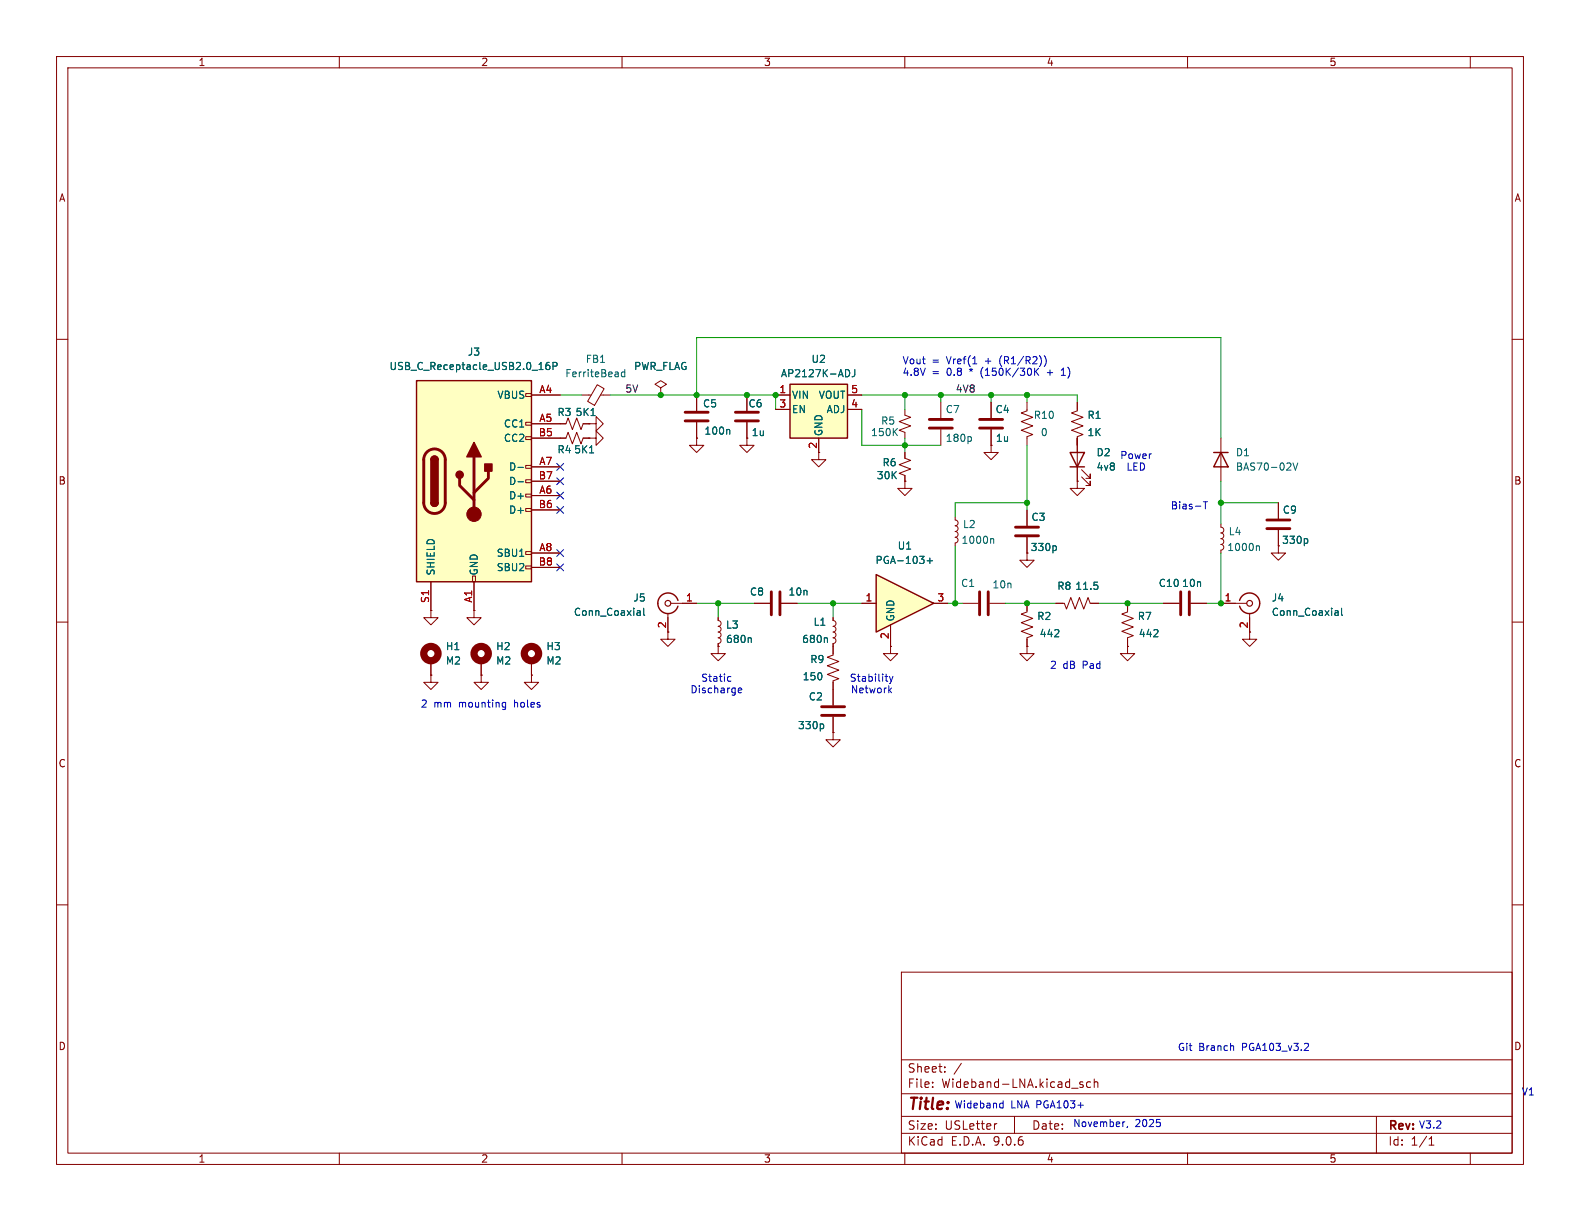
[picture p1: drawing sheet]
<svg xmlns="http://www.w3.org/2000/svg" width="279mm" height="216mm" viewBox="0 0 279 216" stroke-linecap="round" stroke-linejoin="round" font-family="sans-serif">
<g fill="none" stroke="#840000" stroke-width=".18">
<path d="M10 10h259.4v195.9h-259.4zM12 12h255.4v191.9h-255.4zM60 10v2M110 10v2M160 10v2M210 10v2M260 10v2M10 60h2M181.6 71.1v1.5l-1 .4 2 .8-2 .7 2 .8-2 .8 2 .7-1 .4v1.5M190.5 71.1v1.5l-1 .4 2 .8-2 .7 2 .8-2 .8 2 .7-1 .4v1.5M267.4 60h2M190.5 85.1v1.3h1.3l-1.3 1.2-1.3-1.2h1.3"/>
<path d="M190.5 85.1h.1M10 110h2M127 114.3v1.3h1.3l-1.3 1.2-1.3-1.2h1.3M127 114.3h.1M267.4 110h2M10 160h2M159.4 171.9h108v32h-108zM267.4 160h2M159.4 197.4h108M159.4 193.4h108M159.4 187.4h108M164.9 192.1v.2"/>
<path d="M164.9 191.4v.1M167.1 189.4v.2M167.1 188.7v.1M170 188l-1.3 1.9M176.3 198.7l-.3 .1M179.4 197.4v3M191 191.7l.5 .2 .1 .1-.1 .2-.4 .1M191 191.4h.5M192.9 191.4l-.5-.1-.3 .3v.4l.2 .2h.6M193.5 191.4l.2-.1 .4 .1v.9M193.5 190.8v1.5M243.4 197.4v6.5"/>
<path d="M60 203.9v2M110 203.9v2M159.4 200.4h108M160 203.9v2M210 203.9v2M252.7 202.5h.9M252.7 201.4l.4-.4v1.5M260 203.9v2"/>
</g>
<path d="M139.7 67.9h10.2v9.6h-10.2z" fill="#ffffc2"/>
<path d="M139.7 67.9h10.2v9.6h-10.2zM189.2 80h2.6l-1.3 2.6zM189.2 82.6h2.6M119.9 106.2a1.81 1.81 0 0 0-2.8-1 1.81 1.81 0 0 0 0 2.9 1.81 1.81 0 0 0 2.8-.9" fill="none" stroke="#840000" stroke-width=".25"/>
<g fill="none" stroke="#840000" stroke-width=".18">
<path d="M99.1 77.5h1l.4-1 .7 2 .8-2 .7 2 .4-1h1M99.1 74.9h1l.4-1 .7 2 .8-2 .7 2 .4-1h1M102.9 69.9h1.6M104.1 74.9h1.3v-1.2l1.3 1.2-1.3 1.3v-1.3M104.1 74.9h.1M104.1 77.5h1.3v-1.3l1.3 1.3-1.3 1.2v-1.2M104.1 77.5h.1M105.6 68l1.2 .7-1.7 3-1.2-.7zM106.2 69.9h1.7M132.1 77.5v1.2h1.2l-1.2 1.3-1.3-1.3h1.3M132.1 77.5h.1M137.2 69.9h2.5"/>
<path d="M137.2 72.4h2.5M144.8 77.5v3.8h1.2l-1.2 1.3-1.3-1.3h1.3M149.9 69.9h2.5M149.9 72.4h2.5M166.4 71.1v2.8M166.4 75.9v2.8M175.3 78.7v1.3h1.2l-1.2 1.3-1.3-1.3h1.3M175.3 78.7h.1M175.3 71.1v2.8M175.3 75.9v2.8M190.5 77.5v7.6M160 80v1l1 .4-2 .8 2 .7-2 .8 1 .4v1"/>
<path d="M160 85.1v1.3h1.3l-1.3 1.2-1.3-1.2h1.3M160 85.1h.1M168.9 91.4v.5l.4 .2 .1 .4-.1 .3-.4 .2 .3 .1 .2 .2-.1 .5-.4 .2 .4 .1 .1 .4-.1 .4-.4 .1 .4 .1 .1 .4-.1 .4-.4 .1v.5M191.3 84.3l1.5 1.6v-.8v.8h-.8M191.3 83.1l1.5 1.5v-.8v.8h-.8M76.2 116.8v2.6M83.8 108v1.2h1.3l-1.3 1.3-1.3-1.3h1.3M83.8 108h.1M85.1 119.4v1.3h1.3l-1.3 1.2-1.3-1.2h1.3M85.1 119.4h.1M85.1 116.8v2.6M94 119.4v1.3h1.2l-1.2 1.2-1.3-1.2h1.3"/>
<path d="M94 119.4h.1M94 116.8v2.6M118.1 108.5v4.5h1.3l-1.3 1.3-1.3-1.3h1.3M118.6 106.7h4.6M127 109.2v.5l.4 .2 .1 .3-.1 .4-.4 .2h.3l.2 .3-.1 .4-.4 .3 .4 .1 .1 .4-.1 .3-.4 .2 .4 .1 .1 .4-.1 .3-.4 .2v.5M147.3 114.3v1.5l-1 .4 2 .8-2 .7 2 .8-2 .8 2 .7-1 .4v1.5M147.3 129.5v1.3h1.3l-1.3 1.3-1.3-1.3h1.3M147.3 129.5h.1"/>
</g>
<g fill="none" stroke="#006464" stroke-width=".18">
<path d="M104.5 73.5h.7M110.5 65.8h-.4l-.2 .2 .1 .6h.5M110.5 65.3v1.3M149.8 65.3a.68 .68 0 0 1 .5 .7 .68 .68 0 0 1-.5 .6M151.2 65.3v1a.41 .41 0 0 1-.5 .3M171.5 77.2l.3 .2v.4l-.3 .2M104.3 80.1h.7M175.2 95.3h.5v.8M112.8 108h.2l.2 .2v.6M113.2 108.8h-.4M113.2 108.3h-.4M113.8 107.6v1l.2 .2"/>
<path d="M132.7 112.8l.2 .1v.7"/>
</g>
<g fill="none" stroke="#840000" stroke-width="1.3">
<circle cx="76.2" cy="115.6" r="1.27"/>
<circle cx="85.1" cy="115.6" r="1.27"/>
<circle cx="94" cy="115.6" r="1.27"/>
</g>
<circle cx="118.1" cy="106.7" r=".51" fill="none" stroke="#840000" stroke-width=".2"/>
<path d="M164.3 74.2h4.1M164.3 75.7h4.1M173.2 74.2h4.1M173.2 75.7h4.1" fill="none" stroke="#840000" stroke-width=".51"/>
<path d="M73.7 67.3h20.3v35.6h-20.3z" fill="#ffffc2"/>
<g fill="none" stroke="#840000" stroke-width=".18">
<path d="M93 69.6h1v.5h-1zM93 74.7h1v.5h-1zM93 77.2h1v.5h-1zM94 69.9h5.1M94 74.9h5.1M94 77.5h5.1M93 82.3h1v.5h-1zM93 84.8h1v.5h-1zM93 87.4h1v.5h-1zM93 89.9h1v.5h-1zM93 97.5h1v.5h-1zM94 82.6h5.1"/>
<path d="M94 85.1h5.1M94 87.6h5.1M94 90.2h5.1M94 97.8h5.1M76.2 102.9v5.1M83.6 101.9h.5v1h-.5zM83.8 102.9v5.1M93 100.1h1v.5h-1zM94 100.3h5.1M133.3 106.7h2.8M138.2 106.7h2.8M147.3 109.2v.5l.4 .2 .1 .3-.1 .4-.4 .2h.3l.2 .3-.1 .4-.4 .3 .4 .1 .1 .4-.1 .3-.4 .2 .4 .1 .1 .4-.1 .3-.4 .2v.5"/>
<path d="M157.5 114.3v1.3h1.2l-1.2 1.2-1.3-1.2h1.3M157.5 114.3h.1M147.3 121.9v2.8M147.3 126.7v2.8"/>
</g>
<path d="M73.7 67.3h20.3v35.6h-20.3zM76.2 81.3a.64 .64 0 0 1 .6-.7 .64 .64 0 0 1 .7 .7M76.2 88.9a.64 .64 0 0 0 .6 .6 .64 .64 0 0 0 .7-.6" fill="none" stroke="#840000" stroke-width=".25"/>
<path d="M75.5 79.9a1.9 1.9 0 0 1 2.1-.4 1.9 1.9 0 0 1 1.1 1.8v7.6a1.91 1.91 0 0 1-1.9 1.9 1.91 1.91 0 0 1-1.9-1.9v-7.8l.2-.6zM81.3 84.6v1.3l2.5 2.5M83.8 80.8v10.1M86.4 83.3v1.3l-2.6 2.5M136.4 104.6v4.1M137.9 104.6v4.1M145.3 125h4.1M145.3 126.5h4.1" fill="none" stroke="#840000" stroke-width=".51"/>
<g fill="#840000" stroke="#840000" stroke-width=".25">
<path d="M76.2 81.3h1.3v7.6h-1.3z"/>
<path d="M76.4 80.8a.64 .64 0 0 1 .7-.1 .64 .64 0 0 1 .4 .6h-1.3z"/>
<path d="M76.2 88.9h1.3a.64 .64 0 0 1-.7 .6 .64 .64 0 0 1-.6-.6z"/>
<path d="M83.8 78.2l1.3 2.6h-2.6z"/>
<path d="M85.7 82h1.3v1.3h-1.3z"/>
<circle cx="81.3" cy="83.9" r=".63"/>
</g>
<circle cx="83.8" cy="90.9" r="1.27" fill="#840000" stroke="#840000" stroke-width=".18"/>
<path d="M97.1 64.1h-.3a.86 .86 0 0 0 0 1.2l.4-.1v-.4l-.2-.2h-.2l-.3 .2M97.8 64.7h.6l.1-.2v-.3l-.7-.1v1.2M91.6 82.6h1M91.6 85.2h1M146.1 112.8l.2 .1v.7M145.4 128l.3 .2v.4l-.3 .2" fill="none" stroke="#006464" stroke-width=".18"/>
<path d="M154.9 101.6l10.2 5.1-10.2 5.1z" fill="#ffffc2"/>
<path d="M214.6 80h2.6M215.9 80l1.3 2.6h-2.6zM154.9 101.6l10.2 5.1-10.2 5.1zM219.2 106.2a1.81 1.81 0 0 1 2.8-1 1.81 1.81 0 0 1 0 2.9 1.81 1.81 0 0 1-2.8-.9" fill="none" stroke="#840000" stroke-width=".25"/>
<g fill="none" stroke="#840000" stroke-width=".18">
<path d="M94 74.9h6.1M94 77.5h6.1M94 69.9h5.1M103.1 74.9h1M103.1 77.5h1M104.1 77.5h.1M104.1 74.9h.1M116.8 68.6l1.1-.7-1.1-.6-1 .6 1 .7v1.3M116.8 69.9h.1M123.2 77.5v1.2h1.3l-1.3 1.3-1.3-1.3h1.3M123.2 77.5h.1M123.2 69.9v2.7"/>
<path d="M123.2 74.7v2.8M132.1 77.5h.1M132.1 69.9v2.7M132.1 74.7v2.8M137.2 69.9h2.5M137.2 72.4h2.5M144.8 77.5v2.5M149.9 69.9h2.5M149.9 72.4h2.5M160 72.4v1l1 .4-2 .7 2 .8-2 .8 1 .4v1M175.3 78.7h.1M175.3 71.1v2.8"/>
<path d="M175.3 75.9v2.8M190.5 71.1v1.3M190.5 77.5v2.5M215.9 77.5v7.6M94 82.6h5.1M94 85.1h5.1M94 87.6h5.1M94 90.2h5.1M94 97.8h5.1M160 85.1h.1M160 80v1M160 84.1v1"/>
<path d="M181.6 95v4.1h1.3l-1.3 1.2-1.3-1.2h1.3M181.6 90.2v2.8M190.5 85.1h.1M190.5 82.6v2.5M215.9 92.7v.5l.4 .2 .1 .3-.1 .4-.4 .1 .4 .2 .1 .5-.2 .3h-.3M215.9 95.3l.4 .1 .1 .4-.1 .3-.4 .2 .4 .2 .1 .4-.2 .3-.3 .1M215.9 97.3v.5M226.1 93.7v4.1h1.2l-1.2 1.3-1.3-1.3h1.3M226.1 88.9v2.8M76.2 108v1.2h1.3l-1.3 1.3-1.3-1.3h1.3M76.2 108h.1M76.2 119.4v1.3h1.3l-1.3 1.2-1.3-1.2h1.3"/>
<path d="M76.2 119.4h.1M76.2 102.9v5.1M76.2 116.8v2.6M83.8 108h.1M83.8 102.9v5.1M85.1 119.4h.1M85.1 116.8v2.6M94 119.4h.1M94 100.3h5.1M94 116.8v2.6M118.1 109.2v2.6M120.6 106.7h2.6"/>
<path d="M127 114.3h.1M127 109.2v.5M127 113.8v.5M133.3 106.7h2.8M138.2 106.7h2.8M147.3 109.2v.5M147.3 113.8v1.8M152.4 106.7h2.5M157.5 114.3h.1M157.5 110.5v3.8M165.1 106.7h2.5M170.2 106.7h2.8"/>
<path d="M175 106.7h2.8M181.6 114.3v1.3h1.3l-1.3 1.2-1.3-1.2h1.3M181.6 114.3h.1M181.6 106.7v1.5l-1 .4 2 .7-2 .8 2 .8-2 .7 2 .8-1 .4v1.5M186.7 106.7h1.5l.4 1 .8-2 .7 2 .8-2 .7 2 .8-2 .4 1h1.5M199.4 114.3v1.3h1.3l-1.3 1.2-1.3-1.2h1.3M199.4 114.3h.1M199.4 106.7v1.5l-1 .4 2 .7-2 .8 2 .8-2 .7 2 .8-1 .4v1.5M205.7 106.7h2.8M210.6 106.7h2.8M215.9 106.7h4.6M221 108.5v4.5h1.2l-1.2 1.3-1.3-1.3h1.3"/>
<path d="M147.3 129.5h.1M147.3 120.7v4M147.3 126.7v2.8"/>
</g>
<g fill="none" stroke="#006464" stroke-width=".18">
<path d="M97.1 64.1h-.3a.86 .86 0 0 0 0 1.2l.4-.1v-.4l-.2-.2h-.2l-.3 .2M97.8 64.7h.6l.1-.2v-.3l-.7-.1v1.2M104.5 73.5h.7M128.9 75.9l.1 .2v.7M149.8 65.3a.68 .68 0 0 1 .5 .7 .68 .68 0 0 1-.5 .6M151.2 65.3v1a.41 .41 0 0 1-.5 .3M158.1 76.3l.6 .7M158.7 75.8l-.7 .7M91.6 82.6h1M91.6 85.2h1M104.3 80.1h.7M164 99.2h.9"/>
<path d="M164.4 98.7v.9M186.6 96.5l.2 .2v.4l-.2 .3M222.2 96.6h.5v.8M227.5 83.1h.8M228.2 82v.4M228.7 81.9l.4 1.2 .4-1.2M231 95.2l.3 .3v.3l-.3 .3M112.8 108h.2l.2 .2v.6M113.2 108.8h-.4M113.2 108.3h-.4M113.8 107.6v1l.2 .2M132.7 112.8l.2 .1v.7"/>
<path d="M146.1 112.8l.2 .1v.7M186.5 112.6h.7M187.2 111.4v.5M193.5 102.9h.6M194 103.5l.2 .2-.2 .5M204 112.6h.8M204.7 111.4v.5M236.2 108h.3l.1 .2v.6M236.6 108.8h-.4M236.6 108.3h-.4M237.2 107.6v1l.2 .2M145.4 128l.3 .2v.4l-.3 .2"/>
</g>
<path d="M121.2 72.9h4M121.2 74.4h4M130 72.9h4.1M130 74.4h4.1M179.6 93.2h4M179.6 94.7h4M224 91.9h4.1M224 93.5h4.1M173.2 104.6v4.1M174.8 104.6v4.1M208.8 104.6v4.1M210.3 104.6v4.1" fill="none" stroke="#840000" stroke-width=".51"/>
<circle cx="221" cy="106.7" r=".51" fill="none" stroke="#840000" stroke-width=".2"/>
<g fill="none" stroke="#009600" stroke-width=".18">
<path d="M99.1 69.9h3.8M107.9 69.9h29.3v2.5M123.2 69.9v-10.2h92.7v17.8M152.4 72.4v6.3h14M152.4 69.9h38.1v1.2M160 69.9v2.5M160 77.5v2.5M166.4 69.9v1.2M175.3 69.9v1.2M181.6 69.9v1.2M181.6 78.7v11.5M190.5 77.5v1.2"/>
<path d="M168.9 96.5v10.2M181.6 88.9h-12.7v2.5M215.9 97.8v8.9h-2.5M215.9 85.1v7.6M215.9 88.9h10.2M123.2 106.7h10.1M127 106.7v2.5M141 106.7h11.4M147.3 106.7v2.5M167.6 106.7h2.6M177.8 106.7h8.9M194.3 106.7h11.4"/>
</g>
<path d="M98.5 99.7l1.2 1.2M98.5 81.9l1.2 1.3M98.5 89.6l1.2 1.2M98.5 84.5l1.2 1.2M98.5 97.2l1.2 1.2M98.5 87l1.2 1.2M99.7 99.7l-1.2 1.2M99.7 81.9l-1.2 1.3M99.7 89.6l-1.2 1.2M99.7 84.5l-1.2 1.2M99.7 97.2l-1.2 1.2M99.7 87l-1.2 1.2" fill="none" stroke="#000084" stroke-width=".18"/>
<g fill="none" stroke="#0000c2" stroke-width=".18">
<path d="M172 64.3h.7M183 65.1v1.3M183.1 65.7l.6 .7M183.7 65.1l-.7 .7M184.6 62.9a1.46 1.46 0 0 1 0 1.9M185.2 65.9h1M187.7 66.4h.7M187.7 65.5l.3-.4v1.3M212.8 88.7h.7M213.1 88.7v1.3M128.9 119.6l.4 .1M156.5 119.6h.5"/>
<path d="M157.3 119.6l.3 .9M157.9 119.6l-.3 .9M88.9 125h.5M88.9 124.3h.5M89.4 124.2v1l-.1 .2-.3 .1M129.3 120.4l-.4 .1M130.6 122.1l.6-.1-.1-.3h-.4l-.1 .1v.6h.5M156.9 120.5h.1M157.3 122l.4 .5M157.6 120.5l-.3 .4M157.7 121.7l-.5 .4M177 195.1h.4"/>
<path d="M177.4 194.6v1.3M177.4 195.8l-.4 .1M198.8 198.4h.1M199.4 199.2l-.1 .2M205.1 198.5v.6M218 184.9l.1 .2v.6M231.2 184.5l.2 .2-.1 .3-.7 .7h.8"/>
</g>
<g fill="#009600" stroke="#009600" stroke-width=".18">
<circle cx="181.6" cy="106.7" r=".46"/>
<circle cx="168.9" cy="106.7" r=".46"/>
<circle cx="181.6" cy="69.9" r=".46"/>
<circle cx="166.4" cy="69.9" r=".46"/>
<circle cx="175.3" cy="69.9" r=".46"/>
<circle cx="215.9" cy="88.9" r=".46"/>
<circle cx="199.4" cy="106.7" r=".46"/>
<circle cx="215.9" cy="106.7" r=".46"/>
<circle cx="137.2" cy="69.9" r=".46"/>
<circle cx="132.1" cy="69.9" r=".46"/>
<circle cx="123.2" cy="69.9" r=".46"/>
<circle cx="116.8" cy="69.9" r=".46"/>
<circle cx="127" cy="106.7" r=".46"/>
<circle cx="160" cy="69.9" r=".46"/>
<circle cx="181.6" cy="88.9" r=".46"/>
<circle cx="147.3" cy="106.7" r=".46"/>
<circle cx="160" cy="78.7" r=".46"/>
</g>
<text font-size="2.8" fill="#840000" x="160.4" y="196.8">Title:</text>
<g font-size="2.1" fill="#840000">
<text x="160.4" y="189.9">Sheet:</text>
<text x="160.4" y="192.6">File:</text>
<text x="166.5" y="192.6">Wideband-LNA.kicad_sch</text>
<text x="160.4" y="202.8">KiCad</text>
<text x="160.4" y="200">Size:</text>
<text x="167.1" y="200">USLetter</text>
<text x="168.1" y="202.8">E.D.A.</text>
<text x="175.7" y="202.8">9.0.6</text>
<text x="182.4" y="200">Date:</text>
<text x="245.4" y="200.2">Rev:</text>
<text x="245.4" y="202.8">Id:</text>
<text x="249.5" y="202.8">1/1</text>
</g>
<g font-size="1.8" fill="#840000">
<text x="35" y="11.9">1</text>
<text x="85" y="11.9">2</text>
<text x="135" y="11.9">3</text>
<text x="185" y="11.9">4</text>
<text x="235" y="11.9">5</text>
<text x="10.3" y="35.9">A</text>
<text x="267.7" y="35.9">A</text>
<text x="144.5" y="79.4" transform="rotate(-90 144.5 79.4)">2</text>
<text x="10.3" y="85.9">B</text>
<text x="267.7" y="85.9">B</text>
<text x="182.2" y="97.6">330p</text>
<text x="226.6" y="96.4">330p</text>
<text x="220.7" y="111.2" transform="rotate(-90 220.7 111.2)">2</text>
<text x="10.3" y="135.9">C</text>
<text x="267.7" y="135.9">C</text>
<text x="10.3" y="185.9">D</text>
<text x="267.7" y="185.9">D</text>
<text x="35" y="205.8">1</text>
<text x="85" y="205.8">2</text>
<text x="135" y="205.8">3</text>
<text x="185" y="205.8">4</text>
<text x="235" y="205.8">5</text>
</g>
<g font-size="1.8" fill="#006464">
<text x="68.8" y="65.6">USB_C_Receptacle_USB2.0_16P</text>
<text x="82.6" y="63.1">J3</text>
<text x="103.5" y="64.4">FB1</text>
<text x="112" y="65.6">PWR_FLAG</text>
<text x="143.4" y="64.4">U2</text>
<text x="87.9" y="70.7">VBUS</text>
<text x="99.9" y="66.9">FerriteBead</text>
<text x="138" y="66.9">AP2127K-ADJ</text>
<text x="140" y="70.7">VIN</text>
<text x="144.7" y="70.7">VOUT</text>
<text x="89" y="75.8">CC1</text>
<text x="98.5" y="73.8">R3</text>
<text x="101.7" y="73.8">5K1</text>
<text x="124.2" y="72.2">C5</text>
<text x="124.5" y="77.1">100n</text>
<text x="132.3" y="72.2">C6</text>
<text x="132.8" y="77.3">1u</text>
<text x="140" y="73.3">EN</text>
<text x="145.6" y="77.2" transform="rotate(-90 145.6 77.2)">GND</text>
<text x="146.1" y="73.3">ADJ</text>
<text x="153.9" y="77.3">150K</text>
<text x="155.7" y="75.3">R5</text>
<text x="167.1" y="73.3">C7</text>
<text x="176" y="73.3">C4</text>
<text x="182.7" y="74.3">R10</text>
<text x="184" y="77.3">0</text>
<text x="192.2" y="74.3">R1</text>
<text x="192.2" y="77.3">1K</text>
<text x="89" y="78.3">CC2</text>
<text x="89.9" y="83.4">D-</text>
<text x="98.5" y="80.4">R4</text>
<text x="101.4" y="80.4">5K1</text>
<text x="156" y="82.7">R6</text>
<text x="167.1" y="78.3">180p</text>
<text x="176" y="78.3">1u</text>
<text x="193.8" y="80.9">D2</text>
<text x="193.8" y="83.4">4v8</text>
<text x="218.4" y="80.9">D1</text>
<text x="218.4" y="83.4">BAS70-02V</text>
<text x="89.9" y="86">D-</text>
<text x="89.9" y="88.5">D+</text>
<text x="154.9" y="84.9">30K</text>
<text x="89.9" y="91">D+</text>
<text x="170.2" y="93.6">L2</text>
<text x="182.3" y="92.3">C3</text>
<text x="217.2" y="94.8">L4</text>
<text x="226.8" y="91">C9</text>
<text x="77.1" y="101.9" transform="rotate(-90 77.1 101.9)">SHIELD</text>
<text x="84.7" y="101.9" transform="rotate(-90 84.7 101.9)">GND</text>
<text x="87.7" y="98.7">SBU1</text>
<text x="87.7" y="101.2">SBU2</text>
<text x="154.7" y="99.9">PGA-103+</text>
<text x="158.6" y="97.4">U1</text>
<text x="169.9" y="96.4">1000n</text>
<text x="216.9" y="97.6">1000n</text>
<text x="111.9" y="106.6">J5</text>
<text x="132.5" y="105.5">C8</text>
<text x="139.3" y="105.5">10n</text>
<text x="169.9" y="104">C1</text>
<text x="175.4" y="104.2">10n</text>
<text x="186.9" y="104.5">R8</text>
<text x="190.1" y="104.5">11.5</text>
<text x="204.8" y="104">C10</text>
<text x="208.9" y="104">10n</text>
<text x="224.8" y="106.6">J4</text>
<text x="101.4" y="109.1">Conn_Coaxial</text>
<text x="128.3" y="113.9">680n</text>
<text x="128.3" y="111.4">L3</text>
<text x="141.7" y="113.9">680n</text>
<text x="143.8" y="110.8">L1</text>
<text x="158.3" y="110" transform="rotate(-90 158.3 110)">GND</text>
<text x="183.3" y="109.8">R2</text>
<text x="183.8" y="112.9">442</text>
<text x="201.1" y="109.8">R7</text>
<text x="201.3" y="112.9">442</text>
<text x="224.8" y="109.1">Conn_Coaxial</text>
<text x="78.7" y="117.7">M2</text>
<text x="78.7" y="115.2">H1</text>
<text x="87.6" y="117.7">M2</text>
<text x="87.6" y="115.2">H2</text>
<text x="96.5" y="117.7">M2</text>
<text x="96.5" y="115.2">H3</text>
<text x="143.2" y="117.4">R9</text>
<text x="141.8" y="120.5">150</text>
<text x="142.9" y="124.1">C2</text>
<text x="141" y="129.1">330p</text>
</g>
<g font-size="1.8" fill="#0000c2">
<text x="159.5" y="64.6">Vout</text>
<text x="164.8" y="64.6">=</text>
<text x="167.5" y="64.6">Vref(1</text>
<text x="174.5" y="64.6">+</text>
<text x="177.2" y="64.6">(R1/R2))</text>
<text x="159.5" y="66.7">4.8V</text>
<text x="164.8" y="66.7">=</text>
<text x="167.5" y="66.7">0.8</text>
<text x="171.7" y="66.7">*</text>
<text x="173.9" y="66.7">(150K/30K</text>
<text x="185.8" y="66.7">+</text>
<text x="188.6" y="66.7">1)</text>
<text x="198" y="81.4">Power</text>
<text x="199.1" y="83.4">LED</text>
<text x="206.9" y="90.3">Bias-T</text>
<text x="185.6" y="118.5">2</text>
<text x="188" y="118.5">dB</text>
<text x="191.5" y="118.5">Pad</text>
<text x="74.3" y="125.3">2</text>
<text x="76.7" y="125.3">mm</text>
<text x="81.3" y="125.3">mounting</text>
<text x="91.2" y="125.3">holes</text>
<text x="122" y="122.8">Discharge</text>
<text x="123.9" y="120.7">Static</text>
<text x="150.2" y="120.7">Stability</text>
<text x="150.4" y="122.8">Network</text>
<text x="208.2" y="186">Git</text>
<text x="212" y="186">Branch</text>
<text x="219.7" y="186">PGA103_v3.2</text>
<text x="168.7" y="196.2">Wideband</text>
<text x="178.7" y="196.2">LNA PGA103+</text>
<text x="269" y="193.9">V1</text>
<text x="189.7" y="199.5">November,</text>
<text x="200.7" y="199.5">2025</text>
<text x="250.8" y="199.7">V3.2</text>
</g>
<g font-size="1.8" fill="#a90000">
<text x="95.3" y="69.6">A4</text>
<text x="137.7" y="69.6">1</text>
<text x="150.4" y="69.6">5</text>
<text x="95.2" y="77.2">B5</text>
<text x="95.3" y="74.7">A5</text>
<text x="137.7" y="72.1">3</text>
<text x="150.4" y="72.1">4</text>
<text x="95.3" y="82.3">A7</text>
<text x="95.2" y="84.8">B7</text>
<text x="95.2" y="89.9">B6</text>
<text x="95.3" y="87.4">A6</text>
<text x="95.2" y="100.1">B8</text>
<text x="95.3" y="97.5">A8</text>
<text x="75.9" y="106.7" transform="rotate(-90 75.9 106.7)">S1</text>
<text x="83.6" y="106.7" transform="rotate(-90 83.6 106.7)">A1</text>
<text x="121.2" y="106.4">1</text>
<text x="153" y="106.4">1</text>
<text x="165.7" y="106.4">3</text>
<text x="216.5" y="106.4">1</text>
<text x="117.9" y="111.2" transform="rotate(-90 117.9 111.2)">2</text>
<text x="157.2" y="113.1" transform="rotate(-90 157.2 113.1)">2</text>
</g>
<g font-size="1.8" fill="#0f0f0f">
<text x="110.5" y="69.5">5V</text>
<text x="168.9" y="69.5">4V8</text>
</g>
</svg>
